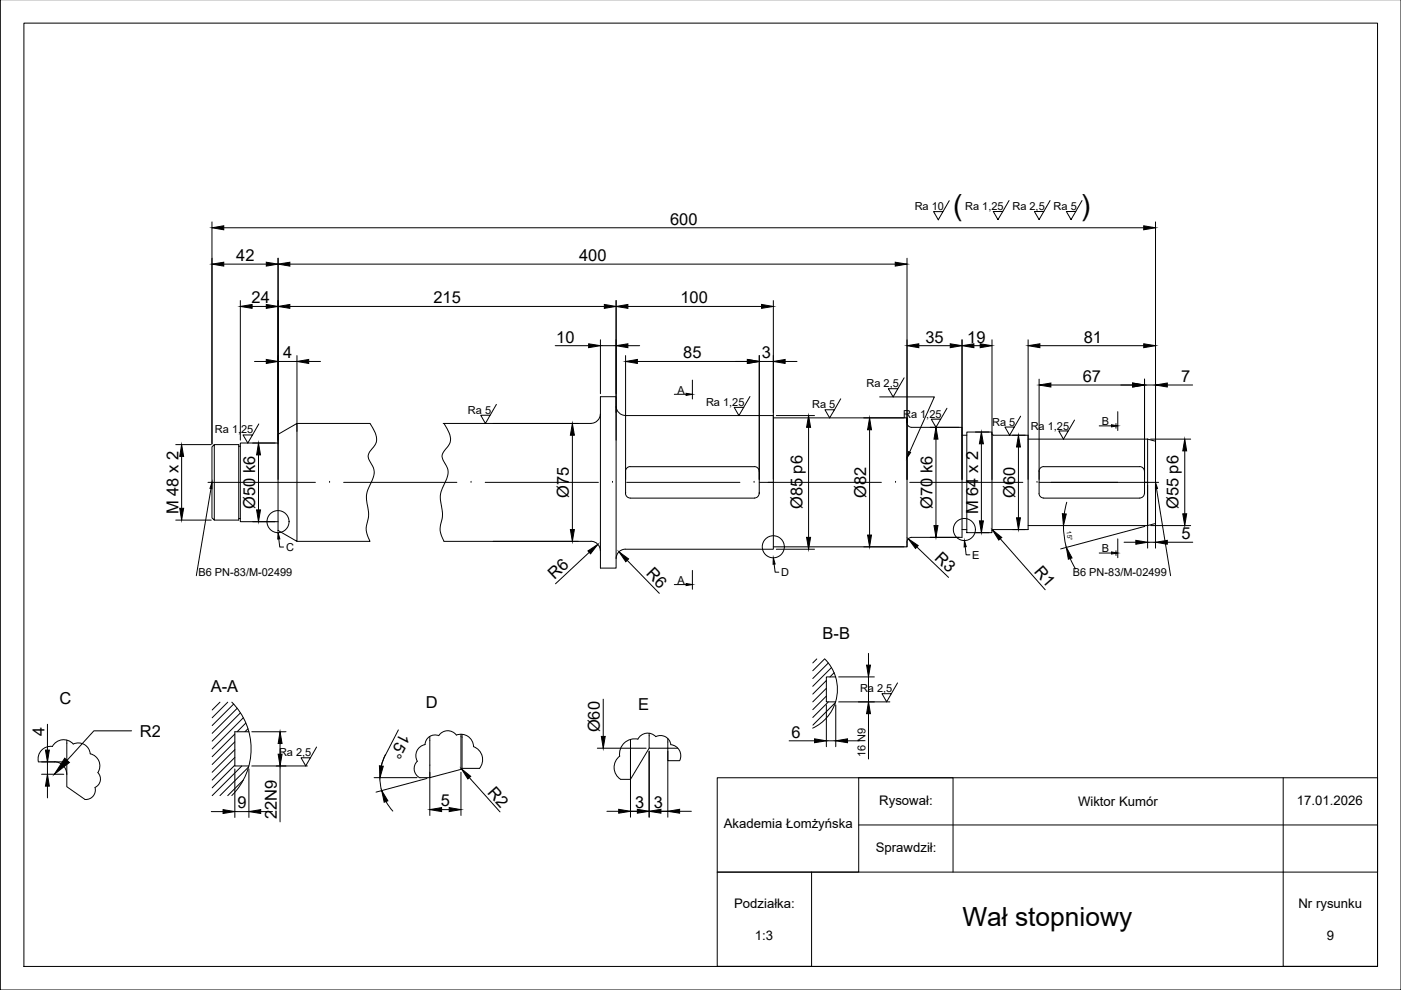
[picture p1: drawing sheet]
<svg xmlns="http://www.w3.org/2000/svg" width="297mm" height="210mm" viewBox="0 0 297 210" stroke-linecap="round" stroke-linejoin="round" font-family="sans-serif">
<!-- layer: Linia cienka(pomocnicza) -->
<g fill="none" stroke="#000" stroke-width=".21">
<path d="M5.1 4.9h287v200h-287zM44.9 47v47.1M47.4 48.3h195.1M47.4 56h9.1M59 54.8v46.9M61.5 56h128.3M192.3 54.8v46.9M245 47v54.7M51 63.7v29.6M53.5 65h3M54 76.6h2.5M59 76.6h4"/>
<path d="M61.5 65h66.6M63 75.4v16.1M65.5 76.6h2.5M117.7 73.3h7.1M127.3 72v11.5M127.3 73.3h3.3M130.6 63.7v29.6M132.6 75.4v26.3M133.1 65h28.4M133.1 73.3h2.5M135.1 76.6h23.4M161 76.6h3"/>
<path d="M161 75.4v26.3M164 63.7v38M166.5 76.6h2.5M194.8 73.3h6.7M204 72v29.7M206.5 73.3h1.3M210.3 72v29.7M218 72v29.7M220.5 73.3h22M37.3 94.3h7.5M38.5 96.8v11M51.5 92.2h2l-1 1.7z"/>
<path d="M53.6 93.9h4.7M54.8 96.4v11.7M54.9 89.9l-1.4 2.3M101.9 88h2l-1 1.8zM104.6 89.8h18M105.2 85.7l-1.3 2.3M121.4 92.3v20M143 83.6h2.5M146.8 80.6v4M155.7 86.4h2l-1 1.7zM159 84.1l-1.3 2.3M164.6 88.1h8.1"/>
<path d="M171.4 90.6v23.3M174.9 86.9h2l-1 1.7zM178.3 84.6l-1.4 2.3M183.1 88.6h8.6M184.4 91.1v22.3M186.5 84.2h11.6l-5.2 11.7M188.3 82.4h2.1l-1 1.8zM191.7 80.1l-1.3 2.3M197.2 90.6h6.2M197.4 88.9h2l-1 1.7zM198.4 93.1v18.3M200.8 86.6l-1.4 2.3"/>
<path d="M206.8 91.6h2.9M208.1 94.1v16.3M213.1 90.5h2l-1 1.8zM214.7 92.3h2.6M215.9 94.8v15M216.4 88.2l-1.3 2.3M220.3 80.4v21.3M222.8 81.6h17.3M224.5 91.4h2l-1 1.7zM227.8 89.1l-1.3 2.3M233.1 90.3h2.6M236.6 89.8v1"/>
<path d="M237 87.3v4M242.7 80.4v21.3M242.7 81.6h2.3M244 93.1h8.4M247.5 81.6h5.4M251.2 95.6v13.3M37.3 110.3h7.5M44.7 103.6l-3.1 18.5M53.6 110.6h4.7M59.1 114.3l.2 1.7h.8M104.6 114.8h18M124.9 117.1l-7.1 6.7"/>
<path d="M133 118.8l6.8 7M164.1 119.6l.2 1.7h.8M164.6 116.5h8.1M183.1 115.9h8.6M194.4 116l6.7 6.4M197.2 113.9h6.2M204.6 115.9l.2 1.7h.8M206.8 112.9h2.9M214.7 112.3h2.6M220.3 102.3h16.7M225.5 111.4l.2 2.7 .4 1.9M226.2 106.5l-.6 2.4"/>
<path d="M226.9 118.4l1.1 2.2M233.1 117.3h2.6M236.6 116.8v1M237 114.3v4M238.3 115h2.5M242.7 111.6l-17.8 4.8M243.3 102.9v13.3M243.3 115h1.7M244 111.4h8.4M245 102.9v13.3M245.2 103.6l3 18.5M247.5 115h5.4"/>
<path d="M143 123.9h2.5M146.8 120.9v4M173.2 139.7l-.9 .9M174.8 139.7l-2.5 2.5M184.1 138.5v2.5M10.1 153.6v5.4M27.9 155h-8l-5.7 6.2M46.6 148.9l-1.6 1.6M48.3 148.9l-3.3 3.3M49.5 149.3l-4.5 4.5M49.8 155.6l-4.8 4.8M49.8 157.3l-4.8 4.8"/>
<path d="M49.8 158.9l-4.8 4.8M50.3 150.2l-5.3 5.3M51 151.1l-6 6M51.6 152.2l-6.6 6.6M52.1 153.3l-1.8 1.8M52.6 154.5l-.7 .6M53.4 155.1h7.2M59.4 157.6v2.3M67.1 158.4l-1.3 2.3M84.5 154.8l-2.7 5.2M126.6 158.6h10.4M127.9 148.2v7.9"/>
<path d="M133.7 159.3v14M137.6 159.3v14M141.6 159.3v14M167.3 157.1h5.4M175.2 144.3l-2.9 2.9M175.2 145.9l-2.9 2.9M175.2 147.6l-2.9 2.9M175.2 149.4v8.9M175.2 157.1h2M175.6 140.6l-3.3 3.3M175.6 148.8l-3.3 3.3M176.3 141.5l-4 4"/>
<path d="M176.9 142.6l-.9 .9M177.1 149l-4.8 4.7M177.2 149.4v8.9M177.8 143.5h7.6M177.8 148.8h10.9M179.7 157.1h2.5M184.1 143.5v5.3M184.1 151.3v9.6M187 147.1h2l-1 1.7zM190.3 144.8l-1.3 2.3M8.8 164.2h4.7M8.8 161.5h4.7"/>
<path d="M10.1 161.5v2.7M10.1 166.7v2.5M44.8 172.1h2.5M49.8 160.6l-4.8 4.8M49.8 162.2l-4.8 4.8M49.8 163v10.3M49.8 172.1h3M51.3 162.4l-6.3 6.3M51.6 165.4l-3.3 3.3M52.7 162.6l-6.1 6.1M52.8 163v10.3M53.4 162.4h11.8"/>
<path d="M55.3 172.1h2.5M59.4 162.4v11.9M63.8 160.7h2l-1 1.7zM79.3 164.9h9.1M81.7 160l-.9 2.4M81.7 160a10.6 10.6 0 0 0-.8 7.6M81.8 169.9l1.5 2.1M90.5 165.1l-10.8 2.9M91.1 163.7v9.2M93.6 171.7h1.6M97.7 163.7v9.2M99.5 164.9l6.5 7.2"/>
<path d="M128.7 172h2.5M132.6 172h10M144.1 172h2.5M152.1 164.9h140v40h-140zM182.1 174.9h110v10h-140h30v-20h20v20M272.1 164.9v40h20M172.1 184.9v20h-20"/>
<circle cx="58.9" cy="110.6" r="2.34"/>
<circle cx="164" cy="115.9" r="2.34"/>
<circle cx="204.5" cy="112.3" r="2.34"/>
</g>
<!-- layer: Kreska kropka -->
<g fill="none" stroke="#000" stroke-width=".21">
<path d="M44.1 102.3h22.8M69.9 102.3h.1M72.9 102.3h24M99.9 102.3h.1M102.9 102.3h24M129.9 102.3h.1M132.9 102.3h24M159.9 102.3h.1M162.9 102.3h24M189.9 102.3h.1M192.9 102.3h24M219.9 102.3h.1"/>
<path d="M222.9 102.3h22.7"/>
</g>
<g fill="none" stroke="#000" stroke-width=".21">
<path d="M297 -.1v210h-296.9v-210M197.9 44.9h2l-1 1.7zM201.3 42.6l-1.4 2.3M210.6 44.8h2l-1 1.8zM213.9 42.5l-1.3 2.3M219.3 44.8h2l-1 1.8zM222.6 42.5l-1.3 2.3M226.1 44.8h2l-1 1.8zM229.4 42.5l-1.3 2.3M44.9 94.7l.5-.4v16l-.5-.5zM45.4 94.3h5.2v16h-5.2M50.6 94.6h.4"/>
<path d="M59 92.1l4-2.3v25l-4-2.3zM59 93.9h-8v16.7h8M63 89.8h15.5a5.4 5.4 0 0 1 1.3 4l-.4 .7a3.4 3.4 0 0 0-1.3 2.4l.2 .7a3.6 3.6 0 0 1 .6 4.3l-.8 1.6a5.4 5.4 0 0 0-.1 4.1 6.9 6.9 0 0 1-.3 4v1.2l.8 2h-15.5M94 89.8h31.3M94.1 89.8a5.5 5.5 0 0 1 1.3 4l-.3 .7a3.6 3.6 0 0 0-1.4 2.4l.3 .7a3.6 3.6 0 0 1 .5 4.3l-.7 1.6a5.4 5.4 0 0 0-.2 4.1 7.1 7.1 0 0 1-.2 4v1.2l.7 2h31.2a2 2 0 0 1 2 2M127.3 87.8a2 2 0 0 1-2 2M127.3 84.1h3.3v36.4h-3.3zM130.6 86.1a2.04 2.04 0 0 0 2 2h31.4v28.4h-31.4a1.96 1.96 0 0 0-2 1.9M132.6 99.9v4.7M133.6 98.9a1.01 1.01 0 0 0-1 1M133.6 98.9h26.4M160 98.9a1.01 1.01 0 0 1 1 1"/>
<path d="M161 99.9v4.7M164 88.6h28.3M192.3 89.6a1.01 1.01 0 0 0 1 1h10.7v23.3h-10.7a1.01 1.01 0 0 0-1 1M192.3 89.6v-1v27.3h-28.3M204 92.3h1M205 91.6h5.3v21.3h-5.3zM210.3 91.9l.3 .4h7.4v19.1h25.3v-18.3M218 93.1h25.3M220.3 99.9v4.7a.97 .97 0 0 0 1 1M221.3 98.9a1.01 1.01 0 0 0-1 1M221.3 98.9h20.3M241.6 98.9a1.01 1.01 0 0 1 1 1"/>
<path d="M242.7 99.9v4.7M243.3 93.1l1.7 .4v17.5l-1.7 .4M50.6 109.9h.4M132.6 104.6a1.01 1.01 0 0 0 1 1M132.6 104.6h.1M133.6 105.6h26.4M161 104.6a1.01 1.01 0 0 1-1 1M161 104.6h.1M161 102.3h3M192.3 114.9v1M204 112.3h1M212.1 114.2l9.5 10.8"/>
<path d="M218 111.4v.9h-7.4l-.3 .3M221.3 105.6h20.3M242.6 104.6a1.01 1.01 0 0 1-1 1M242.7 104.6h.1M242.7 102.3h.6M174.9 139.7a9.1 9.1 0 0 1-2.6 14.7M11.1 158.3a2.72 2.72 0 0 1 4.4-.6 2.55 2.55 0 0 1 3.6 2.1 2.61 2.61 0 0 1 1.7 4M11.1 158.3a2.68 2.68 0 0 0-3 3.2M14.2 156.9v7.3M49.2 148.9a14 14 0 0 1 0 19.8M52.8 155.1h-3v7.3h3M90.1 157.9a2.39 2.39 0 0 0-1.6 3.5 2.17 2.17 0 0 0 .5 3.5"/>
<path d="M91.1 156.1v8.8M93 156a2.28 2.28 0 0 1 3.8-.2 2.68 2.68 0 0 1 3.6 2.5M93 156a2.13 2.13 0 0 0-2.9 1.9M97.7 155.7v7.4l-6.6 1.8M98 155.7v7.2h3.6a2.93 2.93 0 0 0-1.2-4.6M133.7 156.8v8.4M137.6 155.5v3.1h4M137.6 158.6l-3.9 6.6h-2.1a3 3 0 0 1-.2-4.9 3.2 3.2 0 0 1 3.8-3.6 2.34 2.34 0 0 1 3.8-.5 2.22 2.22 0 0 1 3.2 1.7 2.35 2.35 0 0 1 1.9 3.4M141.6 158.6v2.7h2.5M141.6 156.6v2M141.6 158.6h2.1M177.2 143.5h-2v5.3h2"/>
<path d="M8.1 161.5h3.4M11.5 161.5a2.64 2.64 0 0 1 2.6 2.7M20.7 163.8a1.97 1.97 0 0 1-.6 3.2 2.03 2.03 0 0 1-2.1 2.5l-3.8-2.7v-2.6M89 164.9h2.1M98 162.9l-.3 .2"/>
</g>
<!-- layer: Linia cienka(pomocnicza) -->
<g fill="#000" stroke="#000" stroke-width=".21">
<path d="M44.9 48.3l2.5-.4v.8zM44.9 56l2.5-.4v.8zM56.5 55.6l2.5 .4-2.5 .4zM59 56l2.5-.4v.8zM189.8 55.6l2.5 .4-2.5 .4zM242.5 47.9l2.5 .4-2.5 .4zM51 65l2.5-.4v.8zM56.5 64.6l2.5 .4-2.5 .4zM56.5 76.2l2.5 .4-2.5 .5zM59 65l2.5-.4v.8zM63 76.6l2.5-.4v.9zM124.8 72.9l2.5 .4-2.5 .4z"/>
<path d="M128.1 64.6l2.5 .4-2.5 .4zM130.6 65l2.5-.4v.8zM130.6 73.3l2.5-.4v.8zM132.6 76.6l2.5-.4v.9zM158.5 76.2l2.5 .4-2.5 .5zM161.5 64.6l2.5 .4-2.5 .4zM164 76.6l2.5-.4v.9zM192.3 73.3l2.5-.4v.8zM201.5 72.9l2.5 .4-2.5 .4zM204 73.3l2.5-.4v.8zM207.8 72.9l2.5 .4-2.5 .4zM218 73.3l2.5-.4v.8z"/>
<path d="M242.5 72.9l2.5 .4-2.5 .4zM38.5 94.3l.4 2.5h-.8zM54.8 93.9l.4 2.5h-.8zM121.4 89.8l.4 2.5h-.9zM145.5 83.4l1.3 .2-1.3 .2zM171.4 88.1l.5 2.5h-.9zM184.4 88.6l.4 2.5h-.9zM192.6 95.8l.5 .1-.8 1.2zM198.4 90.6l.5 2.5h-.9zM208.1 91.6l.4 2.5h-.8zM215.9 92.3l.5 2.5h-.9zM220.3 81.6l2.5-.4v.9z"/>
<path d="M235.7 90.1l1.3 .2-1.3 .2zM240.1 81.2l2.6 .4-2.6 .5zM245 81.6l2.5-.4v.9zM251.2 93.1l.4 2.5h-.8zM38.1 107.8h.8l-.4 2.5zM44.9 102.3v1.3h-.4zM54.4 108.1h.8l-.4 2.5zM59 112.9l.3 1.4h-.4zM120.9 112.3h.9l-.4 2.5zM124.7 116.8l2.1-1.4-1.6 2zM131.2 117l2.1 1.5-.6 .6zM164 118.3l.3 1.3h-.4z"/>
<path d="M171 113.9h.9l-.5 2.6zM183.9 113.4h.9l-.4 2.5zM192.6 114.3l2.1 1.4-.6 .6zM198 111.4h.9l-.5 2.5zM204.5 114.6l.4 1.3-.5 .1zM207.7 110.4h.8l-.4 2.5zM215.5 109.8h.9l-.5 2.5zM225.2 108.9l.9 .1-.6 2.4zM226.1 116l1.2 2.3-.8 .3zM235.7 117l1.3 .3-1.3 .2zM240.8 114.6l2.5 .4-2.5 .4zM245 102.3l.4 1.3h-.4z"/>
<path d="M245 115l2.5-.4v.8zM250.8 108.9h.8l-.4 2.5zM145.5 123.7l1.3 .2-1.3 .3zM9.6 159h.9l-.4 2.5zM59.4 155.1l.4 2.5h-.8zM59 159.9h.8l-.4 2.5zM127.5 156.1h.8l-.4 2.5zM172.7 156.6l2.5 .5-2.5 .4zM177.2 157.1l2.5-.5v.9zM183.7 141h.9l-.5 2.5zM184.1 148.8l.5 2.5h-.9zM10.1 164.2l.4 2.5h-.9z"/>
<path d="M13.7 160.8l1 .9-3.2 2.5zM47.3 171.7l2.5 .4-2.5 .4zM52.8 172.1l2.5-.4v.8zM80.4 162.4h.9l-.7 2.5zM80.9 167.6l1.3 2.2-.7 .3zM91.1 171.7l2.5-.5v.9zM95.2 171.2l2.5 .5-2.5 .4zM97.8 163l2 1.6-.6 .6zM131.2 171.6l2.5 .4-2.5 .4zM135.1 171.6l2.5 .4-2.5 .4zM137.6 172l2.5-.4v.8zM141.6 172l2.5-.4v.8z"/>
</g>
<path d="M210.4 112.4l2 1.6-.6 .5z" fill="#000" stroke="#000" stroke-width=".21"/>
<g font-size="6.1">
<text x="202.1" y="45.5">(</text>
<text x="229.2" y="45.5">)</text>
</g>
<text font-size="5.6" x="204.1" y="196.3">Wał stopniowy</text>
<g font-size="3.5">
<text x="142.1" y="47.6">600</text>
<text x="50.1" y="55.4">42</text>
<text x="122.8" y="55.3">400</text>
<text x="53.3" y="64.3">24</text>
<text x="91.9" y="64.3">215</text>
<text x="144.3" y="64.3">100</text>
<text x="60" y="76">4</text>
<text x="117.9" y="72.6">10</text>
<text x="144.9" y="76">85</text>
<text x="161.5" y="76">3</text>
<text x="196.2" y="72.6">35</text>
<text x="205.1" y="72.6">19</text>
<text x="229.8" y="72.6">81</text>
<text x="229.6" y="81">67</text>
<text x="250.5" y="81">7</text>
<text x="54.1" y="107.9" transform="rotate(-90 54.1 107.9)">Ø50 k6</text>
<text x="120.6" y="105.6" transform="rotate(-90 120.6 105.6)">Ø75</text>
<text x="170.1" y="108" transform="rotate(-90 170.1 108)">Ø85 p6</text>
<text x="183.6" y="105.6" transform="rotate(-90 183.6 105.6)">Ø82</text>
<text x="197.7" y="107.9" transform="rotate(-90 197.7 107.9)">Ø70 k6</text>
<text x="215.2" y="105.6" transform="rotate(-90 215.2 105.6)">Ø60</text>
<text x="249.9" y="108" transform="rotate(-90 249.9 108)">Ø55 p6</text>
<text x="37.9" y="109" transform="rotate(-90 37.9 109)">M 48 x 2</text>
<text x="207.4" y="109" transform="rotate(-90 207.4 109)">M 64 x 2</text>
<text x="198" y="118.5" transform="rotate(44 198 118.5)">R3</text>
<text x="250.5" y="114.3">5</text>
<text x="117.6" y="123" transform="rotate(-43 117.6 123)">R6</text>
<text x="136.8" y="121.8" transform="rotate(46 136.8 121.8)">R6</text>
<text x="219.1" y="121.3" transform="rotate(49 219.1 121.3)">R1</text>
<text x="174.4" y="135.6">B-B</text>
<text x="12.6" y="149.3">C</text>
<text x="44.7" y="146.7">A-A</text>
<text x="9.4" y="155.9" transform="rotate(-90 9.4 155.9)">4</text>
<text x="84.9" y="155.3" transform="rotate(117 84.9 155.3)">15°</text>
<text x="90.3" y="150.1">D</text>
<text x="127.2" y="155.3" transform="rotate(-90 127.2 155.3)">Ø60</text>
<text x="135.3" y="150.4">E</text>
<text x="29.6" y="156.2">R2</text>
<text x="167.8" y="156.4">6</text>
<text x="50.3" y="171.4">9</text>
<text x="58.7" y="173.7" transform="rotate(-90 58.7 173.7)">22N9</text>
<text x="93.5" y="171">5</text>
<text x="103.2" y="168.1" transform="rotate(48 103.2 168.1)">R2</text>
<text x="134.7" y="171.3">3</text>
<text x="138.6" y="171.3">3</text>
</g>
<g font-size="2.8">
<text x="186.4" y="170.6">Rysował:</text>
<text x="228.6" y="170.9">Wiktor Kumór</text>
<text x="275" y="170.6">17.01.2026</text>
<text x="153.5" y="175.6">Akademia Łomżyńska</text>
<text x="185.7" y="180.7">Sprawdził:</text>
<text x="155.6" y="192.5">Podziałka:</text>
<text x="275.3" y="192.5">Nr rysunku</text>
<text x="160" y="199.2">1:3</text>
<text x="281.3" y="199.2">9</text>
</g>
<g font-size="2.3">
<text x="193.9" y="44.5">Ra 10</text>
<text x="204.6" y="44.5">Ra 1,25</text>
<text x="214.7" y="44.5">Ra 2,5</text>
<text x="223.4" y="44.5">Ra 5</text>
<text x="143.7" y="83.5">A</text>
<text x="183.7" y="82.1">Ra 2,5</text>
<text x="99.2" y="87.7">Ra 5</text>
<text x="149.7" y="86.1">Ra 1,25</text>
<text x="172.2" y="86.6">Ra 5</text>
<text x="191.5" y="88.6">Ra 1,25</text>
<text x="45.6" y="91.9">Ra 1,25</text>
<text x="210.4" y="90.2">Ra 5</text>
<text x="218.5" y="91.1">Ra 1,25</text>
<text x="233.6" y="90.1">B</text>
<text x="60.7" y="116.8">C</text>
<text x="206.1" y="118.5">E</text>
<text x="233.6" y="117.1">B</text>
<text x="42.1" y="122">B6 PN-83/M-02499</text>
<text x="143.7" y="123.8">A</text>
<text x="165.6" y="122.1">D</text>
<text x="227.5" y="122.1">B6 PN-83/M-02499</text>
<text x="182.3" y="146.8">Ra 2,5</text>
<text x="59.2" y="160.4">Ra 2,5</text>
<text x="183.5" y="160.5" transform="rotate(-90 183.5 160.5)">16 N9</text>
</g>
<text font-size="1.4" x="226.1" y="112.6" transform="rotate(83 226.1 112.6)">15°</text>
</svg>
